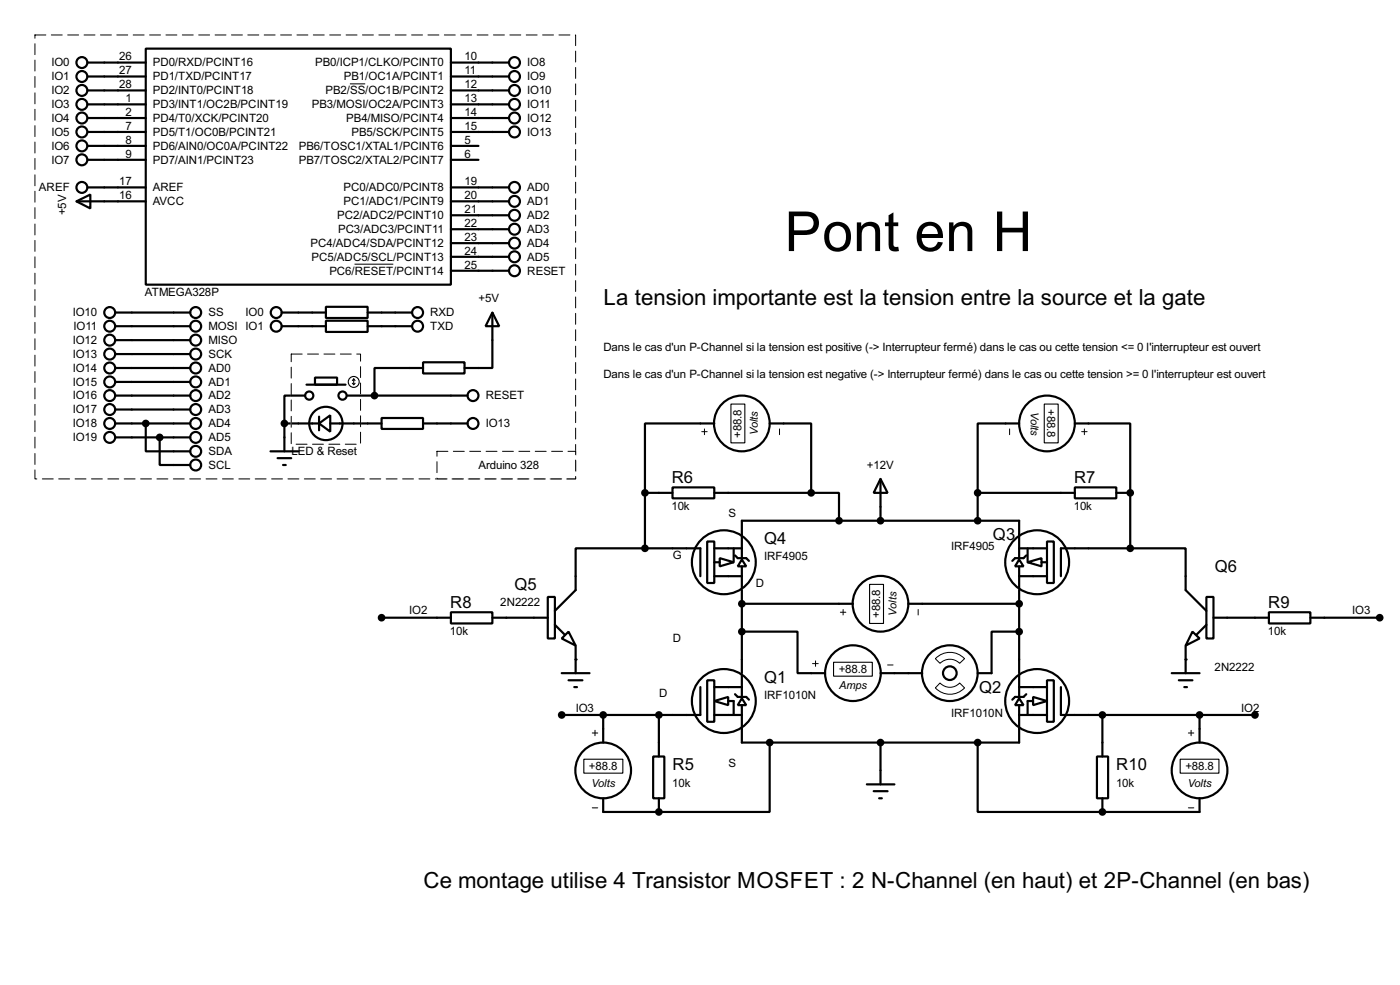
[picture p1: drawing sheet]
<svg xmlns="http://www.w3.org/2000/svg" width="256mm" height="180mm" viewBox="0 0 256 180" stroke-linecap="round" stroke-linejoin="round" font-family="sans-serif">
<g fill="none" stroke="#000" stroke-width=".4">
<path d="M16.1 19.1h10.6M16.1 16.6h10.6M16.1 14h10.6M16.1 11.5h10.6M26.7 8.9h55.9v43.2h-55.9zM82.6 19.1h10.7M82.6 16.6h10.7M82.6 14h10.7M82.6 11.5h10.7M14 36.9l2.6-1.3v2.6zM14 36.9h12.7M16.1 29.3h10.6"/>
<path d="M16.1 26.7h10.6M16.1 24.2h10.6M16.1 21.6h10.6M16.1 34.3h10.6M82.6 29.3h5.1M82.6 26.7h5.1M82.6 24.2h10.7M82.6 21.6h10.7M82.6 34.3h10.7M82.6 36.9h10.7M82.6 39.4h10.7M21.1 57.2h13.8"/>
<path d="M21.1 59.7h13.8M51.6 57.2h8.1M51.6 59.7h8.1M59.7 56.2h7.7v2h-7.7zM59.7 58.7h7.7v2.1h-7.7zM67.4 57.2h8.1M67.4 59.7h8.1M82.6 42h10.7M82.6 44.5h10.7M82.6 47h10.7M82.6 49.6h10.7M90.2 57.2l1.3 2.5h-2.5z"/>
<path d="M90.2 57.2v10.2h-5.1M21.1 77.5h13.8M21.1 62.3h13.8M21.1 64.8h13.8M21.1 72.4h13.8M21.1 67.4h13.8M21.1 69.9h13.8M21.1 75h13.8M26.7 77.5v5.1h8.2M52.1 77.5h6.4M52.1 77.5v5.1M55.9 72.4h-3.8v5.1"/>
<path d="M56.2 70.4h7.1M57.7 69.1h4.1v1.3h-4.1zM58.5 77.5l2-1.5v3zM58.5 76.3v2.5M60.5 77.5h9.4M63.6 72.4h22.1M69.9 76.5h7.6v2h-7.6zM77.5 66.3h7.6v2.1h-7.6zM77.5 67.4h-8.9v5M77.5 77.5h8.2M130.9 77.5h-12.7v12.7M141 77.5h7.6v12.7"/>
<path d="M186.7 77.5h-7.6v12.7M196.9 77.5h10.2v12.7M21.1 80.1h13.8M29.3 80.1v5h5.6M49.6 82.6h5.1M50.9 83.9h2.5M51.9 85.1h.5M118.2 90.2h5M118.2 90.2v10.2M123.2 89.2h7.7v2h-7.7zM129.6 99.1h1.3v7.6h-1.3zM130.9 90.2h17.7"/>
<path d="M148.6 90.2h5.1v5.1M161.3 87.7l1.3 2.5h-2.5zM161.3 87.7v7.6M179.1 90.2h17.8M179.1 90.2v5.1M191.8 99.1h1.3v7.6h-1.3zM196.9 89.2h7.6v2h-7.6zM204.5 90.2h2.6M207.1 90.2v10.2M69.9 113.1h12.7M82.6 112.1h7.6v2h-7.6zM90.2 113.1h10.2"/>
<path d="M100.4 109.3h1.3v7.6h-1.3zM101.7 114.4l1.7 1.7M104.2 115.6l1.3 2.6-2.6-1.3zM105.5 118.2v5M118.2 100.4h-12.7v7.6l-3.8 3.8M118.2 100.4h10.1v5.1M130.9 100.4h5M130.9 105.5h5M130.9 102.9h1M131.9 102.2l2.5 .7-2.5 .8zM134.4 100.4v2.5M134.7 101.7l.5 .5h1.5l.5 .5"/>
<path d="M135.9 102.4l.8 1.3h-1.5zM135.9 115.6h10.2v7.6h5.1M135.9 102.2v-6.9h50.8v6.9M135.9 103.7v4.1M135.9 108v15.2M135.9 110.5h20.4M166.4 110.5h20.3M186.7 102.4l.8 1.3h-1.5zM186.7 115.6h-5v7.6h-2.6M186.7 103.7v4.1M186.7 108v15.2M186.7 100.4h5.1"/>
<path d="M186.7 105.5h5.1M188 101.7l-.5 .5h-1.5l-.5 .5M188.3 102.9l2.5-.7v1.5zM188.3 100.4v2.5M190.8 102.9h1M207.1 100.4h10.1v7.6l3.8 3.8M207.1 100.4h-12.7v5.1M217.2 118.2v5M218.5 115.6l1.3 1.3-2.6 1.3zM221 109.3h1.3v7.6h-1.3zM221 114.4l-1.7 1.7M222.3 113.1h10.2"/>
<path d="M232.5 112.1h7.6v2h-7.6zM240.1 113.1h12.7M102.9 123.2h5.1M104.2 124.5h2.5M105.2 125.8h.5M110.5 130.9v5M119.7 138.5h2v7.6h-2zM120.7 130.9v7.6M128.3 125.8v5.1h-25.4M129.6 124.5h1.3v7.6h-1.3zM130.9 128.3l2.5-.7v1.5zM130.9 130.9h5"/>
<path d="M130.9 125.8h5M133.4 128.3h1v2.6M134.7 127.1l.5 .5h1.5l.5 .5M135.9 127.8l.8 1.3h-1.5zM135.9 123.5v4.1M135.9 129.1v6.8h50.8v-6.8M141 135.9v12.7h-20.3M161.3 135.9v7.7M161.3 123.2h7.7M179.1 135.9v12.7h22.9M186.7 127.8l.8 1.3h-1.5zM186.7 123.5v4.1"/>
<path d="M186.7 130.9h5.1M186.7 125.8h5.1M188 127.1l-.5 .5h-1.5l-.5 .5M189.3 127.6l2.5 .7-2.5 .8zM189.3 128.3h-1v2.6M191.8 124.5h1.3v7.6h-1.3zM194.4 125.8v5.1h35.5M201 138.5h2v7.6h-2zM202 130.9v7.6M214.7 123.2h5.1M216 124.5h2.5M217 125.8h.5"/>
<path d="M219.8 130.9v5M110.5 146.1v2.5h10.2M120.7 146.1v2.5M158.8 143.6h5.1M160.1 144.8h2.5M161.1 146.1h.5M202 146.1v2.5M219.8 146.1v2.5h-17.8"/>
<circle cx="15" cy="11.5" r="1"/>
<circle cx="15" cy="19.1" r="1"/>
<circle cx="15" cy="14" r="1"/>
<circle cx="15" cy="16.6" r="1"/>
<circle cx="94.2" cy="11.5" r="1"/>
<circle cx="94.2" cy="14" r="1"/>
<circle cx="94.2" cy="19.1" r="1"/>
<circle cx="94.2" cy="16.6" r="1"/>
<circle cx="15" cy="29.3" r="1"/>
<circle cx="15" cy="34.3" r="1"/>
<circle cx="15" cy="26.7" r="1"/>
<circle cx="15" cy="24.2" r="1"/>
<circle cx="15" cy="21.6" r="1"/>
<circle cx="94.2" cy="34.3" r="1"/>
<circle cx="94.2" cy="36.9" r="1"/>
<circle cx="94.2" cy="39.4" r="1"/>
<circle cx="94.2" cy="24.2" r="1"/>
<circle cx="94.2" cy="21.6" r="1"/>
<circle cx="20.1" cy="57.2" r="1"/>
<circle cx="20.1" cy="59.7" r="1"/>
<circle cx="35.8" cy="57.2" r="1"/>
<circle cx="35.8" cy="59.7" r="1"/>
<circle cx="50.6" cy="57.2" r="1"/>
<circle cx="50.6" cy="59.7" r="1"/>
<circle cx="76.5" cy="57.2" r="1"/>
<circle cx="76.5" cy="59.7" r="1"/>
<circle cx="94.2" cy="44.5" r="1"/>
<circle cx="94.2" cy="49.6" r="1"/>
<circle cx="94.2" cy="47" r="1"/>
<circle cx="94.2" cy="42" r="1"/>
<circle cx="20.1" cy="62.3" r="1"/>
<circle cx="20.1" cy="67.4" r="1"/>
<circle cx="20.1" cy="64.8" r="1"/>
<circle cx="20.1" cy="69.9" r="1"/>
<circle cx="20.1" cy="75" r="1"/>
<circle cx="20.1" cy="72.4" r="1"/>
<circle cx="20.1" cy="77.5" r="1"/>
<circle cx="35.8" cy="72.4" r="1"/>
<circle cx="35.8" cy="67.4" r="1"/>
<circle cx="35.8" cy="75" r="1"/>
<circle cx="35.8" cy="62.3" r="1"/>
<circle cx="35.8" cy="64.8" r="1"/>
<circle cx="35.8" cy="69.9" r="1"/>
<circle cx="35.8" cy="77.5" r="1"/>
<circle cx="56.6" cy="72.4" r=".75"/>
<circle cx="59.7" cy="77.5" r="3.1"/>
<circle cx="62.7" cy="72.4" r=".75"/>
<circle cx="86.6" cy="72.4" r="1"/>
<circle cx="86.6" cy="77.5" r="1"/>
<circle cx="135.9" cy="77.5" r="5.1"/>
<circle cx="191.8" cy="77.5" r="5.1"/>
<circle cx="20.1" cy="80.1" r="1"/>
<circle cx="35.8" cy="82.6" r="1"/>
<circle cx="35.8" cy="85.1" r="1"/>
<circle cx="35.8" cy="80.1" r="1"/>
<circle cx="132.6" cy="102.9" r="5.9"/>
<circle cx="161.3" cy="110.5" r="5.1"/>
<circle cx="190" cy="102.9" r="5.9"/>
<circle cx="132.6" cy="128.3" r="5.9"/>
<circle cx="156.2" cy="123.2" r="5.1"/>
<circle cx="174" cy="123.2" r="5.1"/>
<circle cx="174" cy="123.2" r="1.25"/>
<circle cx="190" cy="128.3" r="5.9"/>
<circle cx="110.5" cy="141" r="5.1"/>
<circle cx="219.7" cy="141" r="5.1"/>
</g>
<g fill="#000">
<circle cx="207.1" cy="90.2" r=".2"/>
<circle cx="135.9" cy="110.5" r=".2"/>
<circle cx="186.7" cy="110.5" r=".2"/>
<circle cx="105.5" cy="120.7" r=".2"/>
<circle cx="217.2" cy="120.7" r=".2"/>
<circle cx="120.7" cy="148.6" r=".2"/>
<circle cx="202" cy="148.6" r=".2"/>
</g>
<g fill="none" stroke="#000" stroke-width=".18">
<path d="M64.1 15.4h2.8M65 48.4h7.1M128.6 79h1M129.1 78.5v1.1M142.8 78.5v1.1M185 78.5v1.1M198.2 79h1M198.7 78.5v1.1M154 112.1h1M154.5 111.6v1M168.2 111.6v1M108.5 134.2h1"/>
<path d="M109 133.7v1M148.9 121.5h1M149.4 121v1M162.6 121.7h1M171.4 120.6a3.7 3.7 0 0 1 5.3 0l-.9 .8a2.53 2.53 0 0 0-3.6 0zM172.2 125a2.46 2.46 0 0 0 3.6 0l.9 .9a3.7 3.7 0 0 1-5.3 0zM217.7 134.2h1M218.2 133.7v1M108.5 147.9h1M217.7 147.9h1"/>
</g>
<path d="M6.4 6.4h99.1v81.3h-99.1zM53.4 64.8h12.7v16.5h-12.7zM80.1 82.6h25.4v5.1h-25.4z" fill="none" stroke="#fff" stroke-width=".18"/>
<path d="M6.4 6.4h99.1v81.3h-99.1zM53.4 64.8h12.7v16.5h-12.7zM80.1 82.6h25.4v5.1h-25.4z" fill="none" stroke="#000" stroke-width=".18" stroke-dasharray="2 1"/>
<g fill="none" stroke="#000" stroke-width=".2">
<path d="M64.6 70.2l.2 .2M64.8 69.4v1M64.8 69.4l-.2 .3M64.8 69.4l.3 .3M65.1 70.2l-.3 .2M133.9 74h2.6v7.1h-2.6zM191.3 74h2.6v7.1h-2.6zM159.3 107h2.6v7.1h-2.6zM107 139h7.1v2.5h-7.1zM152.7 121.2h7.1v2.6h-7.1zM216.2 139h7.1v2.5h-7.1z"/>
<circle cx="64.8" cy="69.9" r="1"/>
</g>
<g fill="#000" stroke="#000" stroke-width=".4">
<circle cx="26.7" cy="77.5" r=".5"/>
<circle cx="52.1" cy="77.5" r=".5"/>
<circle cx="68.6" cy="72.4" r=".5"/>
<circle cx="29.2" cy="80.1" r=".5"/>
<circle cx="118.1" cy="90.2" r=".5"/>
<circle cx="148.6" cy="90.2" r=".5"/>
<circle cx="153.7" cy="95.3" r=".5"/>
<circle cx="161.3" cy="95.3" r=".5"/>
<circle cx="179.1" cy="95.3" r=".5"/>
<circle cx="179.1" cy="90.2" r=".5"/>
<circle cx="207" cy="90.2" r=".5"/>
<circle cx="69.9" cy="113.1" r=".5"/>
<circle cx="118.1" cy="100.4" r=".5"/>
<circle cx="135.9" cy="110.5" r=".5"/>
<circle cx="135.9" cy="115.6" r=".5"/>
<circle cx="186.7" cy="110.5" r=".5"/>
<circle cx="186.7" cy="115.6" r=".5"/>
<circle cx="207" cy="100.4" r=".5"/>
<circle cx="252.7" cy="113.1" r=".5"/>
<circle cx="102.9" cy="130.9" r=".5"/>
<circle cx="110.5" cy="130.9" r=".5"/>
<circle cx="120.7" cy="130.9" r=".5"/>
<circle cx="141" cy="135.9" r=".5"/>
<circle cx="161.3" cy="135.9" r=".5"/>
<circle cx="179.1" cy="135.9" r=".5"/>
<circle cx="201.9" cy="130.9" r=".5"/>
<circle cx="219.7" cy="130.9" r=".5"/>
<circle cx="229.9" cy="130.9" r=".5"/>
<circle cx="120.7" cy="148.6" r=".5"/>
<circle cx="201.9" cy="148.6" r=".5"/>
</g>
<text font-size="11.3" x="143.7" y="45.9">Pont en H</text>
<g font-size="4.6">
<text x="110.6" y="55.7">La tension importante est la tension entre la source et la gate</text>
<text x="77.6" y="162.5">Ce montage utilise 4 Transistor MOSFET : 2 N-Channel (en haut) et 2P-Channel (en bas)</text>
</g>
<g font-size="3.4">
<text x="123.1" y="88.4">R6</text>
<text x="196.8" y="88.4">R7</text>
<text x="140" y="99.6">Q4</text>
<text x="181.9" y="98.8">Q3</text>
<text x="222.6" y="104.7">Q6</text>
<text x="82.5" y="111.3">R8</text>
<text x="94.3" y="108">Q5</text>
<text x="232.3" y="111.3">R9</text>
<text x="140" y="125">Q1</text>
<text x="179.4" y="126.8">Q2</text>
<text x="123.2" y="141">R5</text>
<text x="204.5" y="141">R10</text>
</g>
<g font-size="2.4">
<text x="21.9" y="11.1">26</text>
<text x="85.1" y="11.1">10</text>
<text x="9.4" y="17.3">IO2</text>
<text x="9.4" y="14.7">IO1</text>
<text x="9.4" y="12.2">IO0</text>
<text x="21.9" y="16.2">28</text>
<text x="21.9" y="13.6">27</text>
<text x="28" y="17.3">PD2/INT0/PCINT18</text>
<text x="28" y="14.7">PD1/TXD/PCINT17</text>
<text x="28" y="12.2">PD0/RXD/PCINT16</text>
<text x="57.7" y="12.2">PB0/ICP1/CLKO/PCINT0</text>
<text x="59.6" y="17.3">PB2/SS/OC1B/PCINT2</text>
<text x="63" y="14.7">PB1/OC1A/PCINT1</text>
<text x="85.1" y="13.6">11</text>
<text x="85.1" y="16.2">12</text>
<text x="96.6" y="12.2">IO8</text>
<text x="96.6" y="14.7">IO9</text>
<text x="96.6" y="17.3">IO10</text>
<text x="9.4" y="22.3">IO4</text>
<text x="9.4" y="19.8">IO3</text>
<text x="23" y="23.8">7</text>
<text x="23" y="21.2">2</text>
<text x="23" y="18.7">1</text>
<text x="28" y="22.3">PD4/T0/XCK/PCINT20</text>
<text x="28" y="19.8">PD3/INT1/OC2B/PCINT19</text>
<text x="57.1" y="19.8">PB3/MOSI/OC2A/PCINT3</text>
<text x="63.4" y="22.3">PB4/MISO/PCINT4</text>
<text x="85.1" y="18.7">13</text>
<text x="85.1" y="21.2">14</text>
<text x="85.1" y="23.8">15</text>
<text x="96.6" y="19.8">IO11</text>
<text x="96.6" y="22.3">IO12</text>
<text x="9.4" y="30">IO7</text>
<text x="9.4" y="27.4">IO6</text>
<text x="9.4" y="24.9">IO5</text>
<text x="23" y="26.3">8</text>
<text x="23" y="28.9">9</text>
<text x="28" y="27.4">PD6/AIN0/OC0A/PCINT22</text>
<text x="28" y="24.9">PD5/T1/OC0B/PCINT21</text>
<text x="28" y="30">PD7/AIN1/PCINT23</text>
<text x="54.7" y="30">PB7/TOSC2/XTAL2/PCINT7</text>
<text x="54.7" y="27.4">PB6/TOSC1/XTAL1/PCINT6</text>
<text x="64.4" y="24.9">PB5/SCK/PCINT5</text>
<text x="85.1" y="28.9">6</text>
<text x="85.1" y="26.3">5</text>
<text x="96.6" y="24.9">IO13</text>
<text x="7.1" y="35">AREF</text>
<text x="21.9" y="33.9">17</text>
<text x="28" y="35">AREF</text>
<text x="62.9" y="35">PC0/ADC0/PCINT8</text>
<text x="85.1" y="33.9">19</text>
<text x="96.6" y="35">AD0</text>
<text x="12.2" y="39.4" transform="rotate(-90 12.2 39.4)">+5V</text>
<text x="21.9" y="36.5">16</text>
<text x="28" y="37.6">AVCC</text>
<text x="61.8" y="40.1">PC2/ADC2/PCINT10</text>
<text x="62.9" y="37.6">PC1/ADC1/PCINT9</text>
<text x="85.1" y="41.6">22</text>
<text x="85.1" y="39">21</text>
<text x="85.1" y="36.5">20</text>
<text x="96.6" y="37.6">AD1</text>
<text x="96.6" y="40.1">AD2</text>
<text x="56.9" y="45.2">PC4/ADC4/SDA/PCINT12</text>
<text x="57.1" y="47.7">PC5/ADC5/SCL/PCINT13</text>
<text x="61.9" y="42.7">PC3/ADC3/PCINT11</text>
<text x="85.1" y="46.6">24</text>
<text x="85.1" y="44.1">23</text>
<text x="96.6" y="42.7">AD3</text>
<text x="96.6" y="45.2">AD4</text>
<text x="96.6" y="47.7">AD5</text>
<text x="60.3" y="50.3">PC6/RESET/PCINT14</text>
<text x="85.1" y="49.2">25</text>
<text x="96.6" y="50.3">RESET</text>
<text x="13.3" y="57.9">IO10</text>
<text x="26.5" y="54.2">ATMEGA328P</text>
<text x="38.2" y="57.9">SS</text>
<text x="45" y="57.9">IO0</text>
<text x="78.8" y="57.9">RXD</text>
<text x="87.7" y="55.4">+5V</text>
<text x="13.3" y="63">IO12</text>
<text x="13.3" y="65.5">IO13</text>
<text x="13.5" y="60.4">IO11</text>
<text x="38.2" y="60.4">MOSI IO1</text>
<text x="38.2" y="63">MISO</text>
<text x="38.2" y="65.5">SCK</text>
<text x="78.8" y="60.4">TXD</text>
<text x="110.5" y="64.2">Dans le cas d'un P-Channel si la tension est positive (-&gt; Interrupteur fermé) dans le cas ou cette tension &lt;= 0 l'interrupteur est ouvert</text>
<text x="13.3" y="68.1">IO14</text>
<text x="13.3" y="70.6">IO15</text>
<text x="38.2" y="68.1">AD0</text>
<text x="38.2" y="70.6">AD1</text>
<text x="110.5" y="69.3">Dans le cas d'un P-Channel si la tension est negative (-&gt; Interrupteur fermé) dans le cas ou cette tension &gt;= 0 l'interrupteur est ouvert</text>
<text x="13.3" y="73.1">IO16</text>
<text x="13.3" y="75.7">IO17</text>
<text x="38.2" y="73.1">AD2</text>
<text x="38.2" y="75.7">AD3</text>
<text x="89" y="73.1">RESET</text>
<text x="191.9" y="74.9" transform="rotate(90 191.9 74.9)">+88.8</text>
<text x="13.3" y="78.2">IO18</text>
<text x="13.3" y="80.8">IO19</text>
<text x="38.2" y="78.2">AD4</text>
<text x="38.2" y="80.8">AD5</text>
<text x="38.2" y="83.3">SDA</text>
<text x="53.4" y="83.2">LED &amp; Reset</text>
<text x="89" y="78.2">IO13</text>
<text x="135.9" y="80.1" transform="rotate(-90 135.9 80.1)">+88.8</text>
<text x="38.2" y="85.8">SCL</text>
<text x="87.7" y="85.7">Arduino 328</text>
<text x="158.8" y="85.8">+12V</text>
<text x="123" y="93.3">10k</text>
<text x="133.4" y="94.7">S</text>
<text x="196.7" y="93.3">10k</text>
<text x="174.2" y="100.7">IRF4905</text>
<text x="123.2" y="102.3">G</text>
<text x="138.5" y="107.4">D</text>
<text x="140" y="102.6">IRF4905</text>
<text x="75" y="112.5">IO2</text>
<text x="91.7" y="111">2N2222</text>
<text x="161.3" y="113.1" transform="rotate(-90 161.3 113.1)">+88.8</text>
<text x="247.7" y="112.5">IO3</text>
<text x="82.4" y="116.2">10k</text>
<text x="123.2" y="117.5">D</text>
<text x="232.3" y="116.2">10k</text>
<text x="153.7" y="123.2">+88.8</text>
<text x="222.5" y="122.8">2N2222</text>
<text x="105.5" y="130.3">IO3</text>
<text x="120.7" y="127.7">D</text>
<text x="140" y="128">IRF1010N</text>
<text x="174.2" y="131.2">IRF1010N</text>
<text x="227.4" y="130.3">IO2</text>
<text x="107.9" y="141">+88.8</text>
<text x="123.2" y="144">10k</text>
<text x="133.4" y="140.4">S</text>
<text x="204.5" y="144">10k</text>
<text x="217.2" y="141">+88.8</text>
</g>
<g font-size="2.3">
<text x="188.9" y="75.3" transform="rotate(90 188.9 75.3)">Volts</text>
<text x="138.9" y="79.7" transform="rotate(-90 138.9 79.7)">Volts</text>
<text x="164.3" y="112.7" transform="rotate(-90 164.3 112.7)">Volts</text>
<text x="153.7" y="126.2">Amps</text>
<text x="108.3" y="144">Volts</text>
<text x="217.6" y="144">Volts</text>
</g>
</svg>
